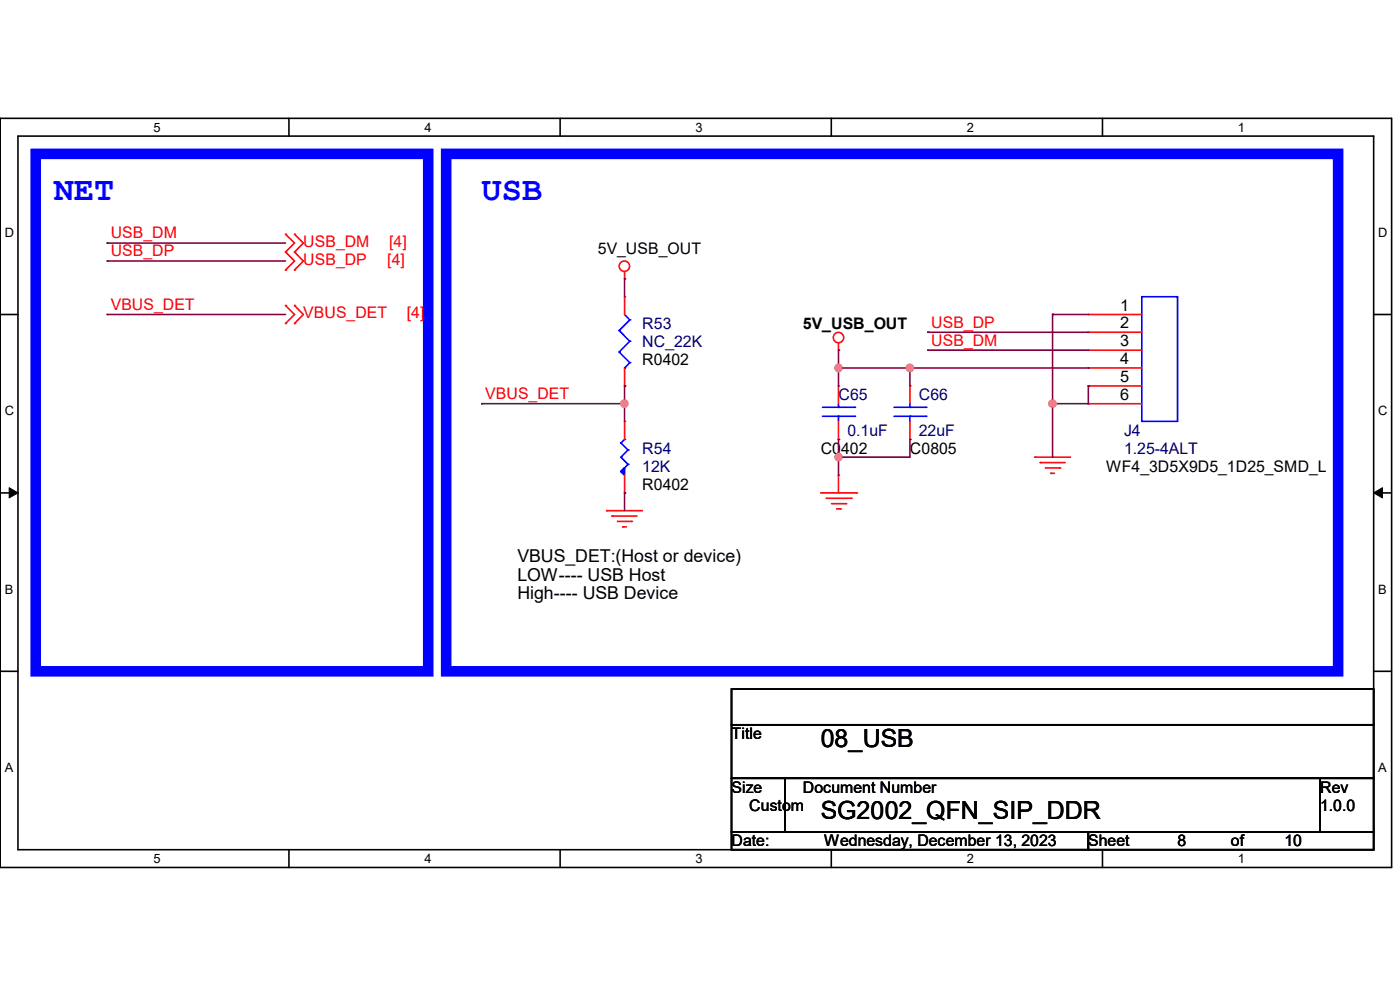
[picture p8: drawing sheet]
<svg xmlns="http://www.w3.org/2000/svg" width="297mm" height="210mm" viewBox="0 0 297 210" stroke-linecap="round" stroke-linejoin="round" font-family="sans-serif">
<path d="M0 25.1h295.2v158.9h-295.2zM3.8 28.9h287.6v151.4h-287.6z" fill="none" stroke="#000" stroke-width=".34"/>
<g fill="#fff">
<path d="M32.6 25.5h1.5v3h-1.5z"/>
<path d="M32.6 180.6h1.5v3.1h-1.5z"/>
</g>
<path d="M61.3 25.1v3.8M61.3 180.3v3.7" fill="none" stroke="#000" stroke-width=".34"/>
<g fill="#fff">
<path d="M90 25.5h1.6v3h-1.6z"/>
<path d="M90 180.6h1.6v3.1h-1.6z"/>
</g>
<path d="M118.8 25.1v3.8M118.8 180.3v3.7" fill="none" stroke="#000" stroke-width=".34"/>
<g fill="#fff">
<path d="M147.6 25.5h1.5v3h-1.5z"/>
<path d="M147.6 180.6h1.5v3.1h-1.5z"/>
</g>
<path d="M176.4 25.1v3.8M176.4 180.3v3.7" fill="none" stroke="#000" stroke-width=".34"/>
<g fill="#fff">
<path d="M205.1 25.5h1.5v3h-1.5z"/>
<path d="M205.1 180.6h1.5v3.1h-1.5z"/>
</g>
<path d="M233.9 25.1v3.8M233.9 180.3v3.7" fill="none" stroke="#000" stroke-width=".34"/>
<g fill="#fff">
<path d="M262.6 25.5h1.6v3h-1.6z"/>
<path d="M262.6 180.6h1.6v3.1h-1.6z"/>
<path d="M1 47.8h2v3h-2z"/>
<path d="M292.4 47.8h1.9v3h-1.9z"/>
<path d="M1 85.6h2v3.1h-2z"/>
<path d="M292.4 85.6h1.9v3.1h-1.9z"/>
</g>
<path d="M0 66.7h3.8M291.4 66.7h3.8" fill="none" stroke="#000" stroke-width=".34"/>
<g fill="#fff">
<path d="M1 123.5h1.8v3h-1.8z"/>
<path d="M292.4 123.5h1.8v3h-1.8z"/>
</g>
<path d="M0 104.6h3.8M291.4 104.6h3.8" fill="none" stroke="#000" stroke-width=".34"/>
<path d="M1.9 103.5l1.9 1.1-1.9 1zM291.4 104.6l1.9-1.1v2.1z" fill="#000" stroke="#000" stroke-width=".21"/>
<g fill="#fff">
<path d="M1 161.3h1.8v3.1h-1.8z"/>
<path d="M292.4 161.3h1.8v3.1h-1.8z"/>
</g>
<path d="M0 142.4h3.8M291.4 142.4h3.8" fill="none" stroke="#000" stroke-width=".34"/>
<path d="M7.6 32.6h83.2v109.8h-83.2zM94.7 32.6h189.2v109.8h-189.2z" fill="none" stroke="#00f" stroke-width="2.2"/>
<path d="M132.5 57.6v1.5" fill="none" stroke="#f00" stroke-width=".34"/>
<circle cx="132.5" cy="59.1" r=".17" fill="#f00"/>
<g fill="none" stroke="#f00" stroke-width=".34">
<path d="M128.7 108.3h7.6"/>
<circle cx="132.5" cy="56.5" r="1.1"/>
</g>
<circle cx="128.7" cy="108.3" r=".17" fill="#f00"/>
<path d="M129.8 109.5h5.3" fill="none" stroke="#f00" stroke-width=".34"/>
<circle cx="129.8" cy="109.5" r=".17" fill="#f00"/>
<path d="M131 110.6h3" fill="none" stroke="#f00" stroke-width=".34"/>
<circle cx="134" cy="110.6" r=".17" fill="#f00"/>
<path d="M132.1 111.8h.8" fill="none" stroke="#f00" stroke-width=".34"/>
<circle cx="132.1" cy="111.8" r=".17" fill="#f00"/>
<path d="M219.5 97h7.6" fill="none" stroke="#f00" stroke-width=".34"/>
<circle cx="219.5" cy="97" r=".17" fill="#f00"/>
<path d="M220.7 98.1h5.3" fill="none" stroke="#f00" stroke-width=".34"/>
<circle cx="220.7" cy="98.1" r=".17" fill="#f00"/>
<path d="M221.8 99.3h3" fill="none" stroke="#f00" stroke-width=".34"/>
<circle cx="224.8" cy="99.3" r=".17" fill="#f00"/>
<path d="M222.9 100.4h.8" fill="none" stroke="#f00" stroke-width=".34"/>
<circle cx="222.9" cy="100.4" r=".17" fill="#f00"/>
<path d="M177.9 100.8v3.8" fill="none" stroke="#f00" stroke-width=".34"/>
<circle cx="177.9" cy="100.8" r=".17" fill="#f00"/>
<path d="M174.1 104.6h7.6" fill="none" stroke="#f00" stroke-width=".34"/>
<circle cx="181.7" cy="104.6" r=".17" fill="#f00"/>
<path d="M175.3 105.7h5.3" fill="none" stroke="#f00" stroke-width=".34"/>
<circle cx="180.6" cy="105.7" r=".17" fill="#f00"/>
<path d="M176.4 106.8h3" fill="none" stroke="#f00" stroke-width=".34"/>
<circle cx="179.4" cy="106.8" r=".17" fill="#f00"/>
<path d="M177.5 107.9h.8" fill="none" stroke="#f00" stroke-width=".34"/>
<circle cx="178.3" cy="108" r=".17" fill="#f00"/>
<path d="M177.9 72.8v1.5" fill="none" stroke="#f00" stroke-width=".34"/>
<circle cx="177.9" cy="74.3" r=".17" fill="#f00"/>
<g fill="none" stroke="#f00" stroke-width=".34">
<path d="M64.3 51.6l-1.8 1.9"/>
<circle cx="177.9" cy="71.6" r="1.1"/>
</g>
<circle cx="62.5" cy="53.5" r=".17" fill="#f00"/>
<path d="M62.5 49.7l1.8 1.9" fill="none" stroke="#f00" stroke-width=".34"/>
<circle cx="62.5" cy="49.7" r=".17" fill="#f00"/>
<path d="M62.5 51.6l-1.9 1.9" fill="none" stroke="#f00" stroke-width=".34"/>
<circle cx="60.6" cy="53.5" r=".17" fill="#f00"/>
<path d="M60.6 49.7l1.9 1.9" fill="none" stroke="#f00" stroke-width=".34"/>
<circle cx="60.6" cy="49.7" r=".17" fill="#f00"/>
<path d="M64.3 55.4l-1.8 1.9" fill="none" stroke="#f00" stroke-width=".34"/>
<circle cx="62.5" cy="57.3" r=".17" fill="#f00"/>
<path d="M62.5 53.5l1.8 1.9" fill="none" stroke="#f00" stroke-width=".34"/>
<circle cx="62.5" cy="53.5" r=".17" fill="#f00"/>
<path d="M62.5 55.4l-1.9 1.9" fill="none" stroke="#f00" stroke-width=".34"/>
<circle cx="60.6" cy="57.3" r=".17" fill="#f00"/>
<path d="M60.6 53.5l1.9 1.9" fill="none" stroke="#f00" stroke-width=".34"/>
<circle cx="60.6" cy="53.5" r=".17" fill="#f00"/>
<path d="M64.3 66.7l-1.8 1.9" fill="none" stroke="#f00" stroke-width=".34"/>
<circle cx="62.5" cy="68.6" r=".17" fill="#f00"/>
<path d="M62.5 64.8l1.8 1.9" fill="none" stroke="#f00" stroke-width=".34"/>
<circle cx="62.5" cy="64.8" r=".17" fill="#f00"/>
<path d="M62.5 66.7l-1.9 1.9" fill="none" stroke="#f00" stroke-width=".34"/>
<circle cx="60.6" cy="68.6" r=".17" fill="#f00"/>
<path d="M60.6 64.8l1.9 1.9" fill="none" stroke="#f00" stroke-width=".34"/>
<circle cx="60.6" cy="64.8" r=".17" fill="#f00"/>
<path d="M155.2 146.2h136.2v7.6h-136.2zM155.2 153.8h136.2v11.3h-136.2zM155.2 165.1h11.3v11.4h-11.3zM155.2 176.5h75.7v3.8h-75.7zM166.5 165.1h113.6v11.4h-113.6zM230.9 176.5h60.5v3.8h-60.5zM280.1 165.1h11.3v11.4h-11.3z" fill="none" stroke="#000" stroke-width=".34"/>
<path d="M177.9 85.6v.8" fill="none" stroke="#00f" stroke-width=".34"/>
<circle cx="177.9" cy="86.4" r=".17" fill="#00f"/>
<path d="M174.5 88.3h6.8" fill="none" stroke="#00f" stroke-width=".34"/>
<circle cx="181.3" cy="88.3" r=".17" fill="#00f"/>
<path d="M174.5 86.4h6.8" fill="none" stroke="#00f" stroke-width=".34"/>
<circle cx="181.3" cy="86.4" r=".17" fill="#00f"/>
<path d="M177.9 88.3v1.1" fill="none" stroke="#00f" stroke-width=".34"/>
<circle cx="177.9" cy="88.3" r=".17" fill="#00f"/>
<path d="M177.9 81.9v3.7" fill="none" stroke="#f00" stroke-width=".34"/>
<circle cx="177.9" cy="81.9" r=".17" fill="#f00"/>
<path d="M177.9 89.4v3.8" fill="none" stroke="#f00" stroke-width=".34"/>
<circle cx="177.9" cy="93.2" r=".17" fill="#f00"/>
<path d="M242.2 62.9h7.6v26.5h-7.6z" fill="none" stroke="#00f" stroke-width=".34"/>
<path d="M230.9 66.7h11.3" fill="none" stroke="#f00" stroke-width=".34"/>
<circle cx="230.9" cy="66.7" r=".17" fill="#f00"/>
<path d="M230.9 70.5h11.3" fill="none" stroke="#f00" stroke-width=".34"/>
<circle cx="230.9" cy="70.5" r=".17" fill="#f00"/>
<path d="M230.9 74.3h11.3" fill="none" stroke="#f00" stroke-width=".34"/>
<circle cx="230.9" cy="74.3" r=".17" fill="#f00"/>
<path d="M230.9 78.1h11.3" fill="none" stroke="#f00" stroke-width=".34"/>
<circle cx="230.9" cy="78.1" r=".17" fill="#f00"/>
<path d="M230.9 85.6h11.3" fill="none" stroke="#f00" stroke-width=".34"/>
<circle cx="230.9" cy="85.6" r=".17" fill="#f00"/>
<path d="M230.9 81.9h11.3" fill="none" stroke="#f00" stroke-width=".34"/>
<circle cx="230.9" cy="81.9" r=".17" fill="#f00"/>
<path d="M132.5 66.7l1.1 1.2" fill="none" stroke="#00f" stroke-width=".34"/>
<circle cx="133.6" cy="67.9" r=".17" fill="#00f"/>
<path d="M133.6 67.9l-2.2 2.2" fill="none" stroke="#00f" stroke-width=".34"/>
<circle cx="131.4" cy="70.1" r=".17" fill="#00f"/>
<path d="M131.4 70.1l2.2 2.3" fill="none" stroke="#00f" stroke-width=".34"/>
<circle cx="133.6" cy="72.4" r=".17" fill="#00f"/>
<path d="M133.6 72.4l-2.2 2.3" fill="none" stroke="#00f" stroke-width=".34"/>
<circle cx="131.4" cy="74.7" r=".17" fill="#00f"/>
<path d="M131.4 74.7l2.2 2.2" fill="none" stroke="#00f" stroke-width=".34"/>
<circle cx="133.6" cy="76.9" r=".17" fill="#00f"/>
<path d="M133.6 76.9l-1.1 1.2" fill="none" stroke="#00f" stroke-width=".34"/>
<circle cx="132.5" cy="78.1" r=".17" fill="#00f"/>
<path d="M132.5 62.9v3.8" fill="none" stroke="#f00" stroke-width=".34"/>
<circle cx="132.5" cy="62.9" r=".17" fill="#f00"/>
<path d="M132.5 78.1v3.8" fill="none" stroke="#f00" stroke-width=".34"/>
<circle cx="132.5" cy="81.9" r=".17" fill="#f00"/>
<path d="M193 85.6v.8" fill="none" stroke="#00f" stroke-width=".34"/>
<circle cx="193" cy="86.4" r=".17" fill="#00f"/>
<path d="M189.7 88.3h6.7" fill="none" stroke="#00f" stroke-width=".34"/>
<circle cx="196.4" cy="88.3" r=".17" fill="#00f"/>
<path d="M189.7 86.4h6.7" fill="none" stroke="#00f" stroke-width=".34"/>
<circle cx="196.4" cy="86.4" r=".17" fill="#00f"/>
<path d="M193 88.3v1.1" fill="none" stroke="#00f" stroke-width=".34"/>
<circle cx="193" cy="88.3" r=".17" fill="#00f"/>
<path d="M193 81.9v3.7" fill="none" stroke="#f00" stroke-width=".34"/>
<circle cx="193" cy="81.9" r=".17" fill="#f00"/>
<path d="M193 89.4v3.8" fill="none" stroke="#f00" stroke-width=".34"/>
<circle cx="193" cy="93.2" r=".17" fill="#f00"/>
<path d="M131.7 100l.8 .8" fill="none" stroke="#00f" stroke-width=".34"/>
<circle cx="131.7" cy="100" r=".17" fill="#00f"/>
<path d="M133.2 98.5l-1.5 1.5" fill="none" stroke="#00f" stroke-width=".34"/>
<circle cx="133.2" cy="98.5" r=".17" fill="#00f"/>
<path d="M131.7 97l1.5 1.5" fill="none" stroke="#00f" stroke-width=".34"/>
<circle cx="131.7" cy="97" r=".17" fill="#00f"/>
<path d="M133.2 95.5l-1.5 1.5" fill="none" stroke="#00f" stroke-width=".34"/>
<circle cx="133.2" cy="95.5" r=".17" fill="#00f"/>
<path d="M131.7 94l1.5 1.5" fill="none" stroke="#00f" stroke-width=".34"/>
<circle cx="131.7" cy="94" r=".17" fill="#00f"/>
<path d="M132.5 93.2l-.8 .8" fill="none" stroke="#00f" stroke-width=".34"/>
<circle cx="132.5" cy="93.2" r=".17" fill="#00f"/>
<path d="M131.7 100l.8-.7v1.5l-.8-.8 .8-.7z" fill-rule="evenodd" fill="#00f" stroke="#00f" stroke-width=".34"/>
<path d="M132.5 100.8v3.8" fill="none" stroke="#f00" stroke-width=".34"/>
<circle cx="132.5" cy="104.6" r=".17" fill="#f00"/>
<path d="M132.5 89.4v3.8" fill="none" stroke="#f00" stroke-width=".34"/>
<circle cx="132.5" cy="89.4" r=".17" fill="#f00"/>
<path d="M22.7 55.4h37.9" fill="none" stroke="#800040" stroke-width=".34"/>
<circle cx="22.7" cy="55.4" r=".17" fill="#800040"/>
<path d="M22.7 66.7h37.9" fill="none" stroke="#800040" stroke-width=".34"/>
<circle cx="22.7" cy="66.7" r=".17" fill="#800040"/>
<path d="M22.7 51.6h37.9" fill="none" stroke="#800040" stroke-width=".34"/>
<circle cx="22.7" cy="51.6" r=".17" fill="#800040"/>
<path d="M132.5 59.1v3.8" fill="none" stroke="#800040" stroke-width=".34"/>
<circle cx="132.5" cy="59.1" r=".17" fill="#800040"/>
<path d="M132.5 81.9v3.7" fill="none" stroke="#800040" stroke-width=".34"/>
<circle cx="132.5" cy="81.9" r=".17" fill="#800040"/>
<path d="M102.2 85.6h30.3" fill="none" stroke="#800040" stroke-width=".34"/>
<circle cx="102.2" cy="85.6" r=".17" fill="#800040"/>
<path d="M132.5 85.6v3.8" fill="none" stroke="#800040" stroke-width=".34"/>
<circle cx="132.5" cy="85.6" r=".17" fill="#800040"/>
<circle cx="132.5" cy="85.6" r=".73" fill="#f0f" stroke="#f0f" stroke-width=".34"/>
<path d="M132.5 104.6v3.7" fill="none" stroke="#800040" stroke-width=".34"/>
<circle cx="132.5" cy="104.6" r=".17" fill="#800040"/>
<path d="M223.3 66.7v18.9" fill="none" stroke="#800040" stroke-width=".34"/>
<circle cx="223.3" cy="66.7" r=".17" fill="#800040"/>
<path d="M223.3 66.7h7.6" fill="none" stroke="#800040" stroke-width=".34"/>
<circle cx="223.3" cy="66.7" r=".17" fill="#800040"/>
<path d="M196.8 70.5h34.1" fill="none" stroke="#800040" stroke-width=".34"/>
<circle cx="196.8" cy="70.5" r=".17" fill="#800040"/>
<path d="M177.9 74.3v3.8" fill="none" stroke="#800040" stroke-width=".34"/>
<circle cx="177.9" cy="74.3" r=".17" fill="#800040"/>
<path d="M196.8 74.3h34.1" fill="none" stroke="#800040" stroke-width=".34"/>
<circle cx="196.8" cy="74.3" r=".17" fill="#800040"/>
<path d="M177.9 78.1v3.8" fill="none" stroke="#800040" stroke-width=".34"/>
<circle cx="177.9" cy="78.1" r=".17" fill="#800040"/>
<circle cx="177.9" cy="78" r=".73" fill="#f0f" stroke="#f0f" stroke-width=".34"/>
<path d="M177.9 78.1h15.1" fill="none" stroke="#800040" stroke-width=".34"/>
<circle cx="177.9" cy="78.1" r=".17" fill="#800040"/>
<path d="M193 78.1h37.9" fill="none" stroke="#800040" stroke-width=".34"/>
<circle cx="193" cy="78.1" r=".17" fill="#800040"/>
<circle cx="193" cy="78" r=".74" fill="#f0f" stroke="#f0f" stroke-width=".34"/>
<path d="M193 78.1v3.8" fill="none" stroke="#800040" stroke-width=".34"/>
<circle cx="193" cy="78.1" r=".17" fill="#800040"/>
<path d="M177.9 93.2v3.8" fill="none" stroke="#800040" stroke-width=".34"/>
<circle cx="177.9" cy="93.2" r=".17" fill="#800040"/>
<circle cx="177.9" cy="97" r=".73" fill="#f0f" stroke="#f0f" stroke-width=".34"/>
<path d="M193 93.2v3.8" fill="none" stroke="#800040" stroke-width=".34"/>
<circle cx="193" cy="93.2" r=".17" fill="#800040"/>
<path d="M223.3 85.6h7.6" fill="none" stroke="#800040" stroke-width=".34"/>
<circle cx="223.3" cy="85.6" r=".17" fill="#800040"/>
<circle cx="223.3" cy="85.6" r=".74" fill="#f0f" stroke="#f0f" stroke-width=".34"/>
<path d="M223.3 85.6v11.4" fill="none" stroke="#800040" stroke-width=".34"/>
<circle cx="223.3" cy="85.6" r=".17" fill="#800040"/>
<path d="M177.9 97h15.1" fill="none" stroke="#800040" stroke-width=".34"/>
<circle cx="177.9" cy="97" r=".17" fill="#800040"/>
<path d="M177.9 97v3.8" fill="none" stroke="#800040" stroke-width=".34"/>
<circle cx="177.9" cy="97" r=".17" fill="#800040"/>
<path d="M230.9 81.9v3.7" fill="none" stroke="#800040" stroke-width=".34"/>
<circle cx="230.9" cy="81.9" r=".17" fill="#800040"/>
<g fill="#f0f" stroke="#f0f" stroke-width=".34">
<circle cx="132.5" cy="85.6" r=".73"/>
<circle cx="177.9" cy="78" r=".73"/>
<circle cx="193" cy="78" r=".74"/>
<circle cx="177.9" cy="97" r=".73"/>
<circle cx="223.3" cy="85.6" r=".74"/>
</g>
<g font-size="7.2" fill="#00f">
<text x="11.4" y="42.5">NET</text>
<text x="102.2" y="42.5">USB</text>
</g>
<g font-size="5.3">
<text x="174.1" y="158.5">08_USB</text>
<text x="174.1" y="173.7">SG2002_QFN_SIP_DDR</text>
</g>
<g font-size="3.8">
<text x="109.8" y="119.3">VBUS_DET:(Host or device)</text>
<text x="109.8" y="123.2">LOW---- USB Host</text>
<text x="109.8" y="127.1">High---- USB Device</text>
</g>
<g font-size="3.4" fill="#f00">
<text x="23.5" y="50.6">USB_DM</text>
<text x="64.3" y="52.4">USB_DM</text>
<text x="82.5" y="52.4">[4]</text>
<text x="23.5" y="54.4">USB_DP</text>
<text x="64.3" y="56.1">USB_DP</text>
<text x="82.2" y="56.1">[4]</text>
<text x="23.5" y="65.7">VBUS_DET</text>
<text x="64.3" y="67.5">VBUS_DET</text>
<text x="86.3" y="67.5">[4]</text>
<text x="197.6" y="69.5">USB_DP</text>
<text x="197.6" y="73.3">USB_DM</text>
<text x="103" y="84.7">VBUS_DET</text>
</g>
<g font-size="3.4">
<text x="126.8" y="53.9">5V_USB_OUT</text>
<text x="237.7" y="65.9">1</text>
<text x="170.3" y="69.9">5V_USB_OUT</text>
<text x="237.7" y="69.7">2</text>
<text x="136.3" y="77.3">R0402</text>
<text x="237.7" y="73.5">3</text>
<text x="237.7" y="77.3">4</text>
<text x="237.7" y="81.1">5</text>
<text x="237.7" y="84.8">6</text>
<text x="174.1" y="96.3">C0402</text>
<text x="193" y="96.3">C0805</text>
<text x="234.7" y="100">WF4_3D5X9D5_1D25_SMD_L</text>
<text x="136.3" y="103.8">R0402</text>
<text x="155.2" y="156.8">Title</text>
<text x="155.2" y="168.2">Size</text>
<text x="159" y="172">Custom</text>
<text x="170.3" y="168.2">Document Number</text>
<text x="280.1" y="168.2">Rev</text>
<text x="280.1" y="172">1.0.0</text>
<text x="155.2" y="179.5">Date:</text>
<text x="174.9" y="179.5">Wednesday, December 13, 2023</text>
<text x="230.9" y="179.5">Sheet</text>
<text x="249.8" y="179.5">8</text>
<text x="261.2" y="179.5">of</text>
<text x="272.5" y="179.5">10</text>
</g>
<g font-size="3.4" fill="#000080">
<text x="136.3" y="69.8">R53</text>
<text x="136.3" y="73.5">NC_22K</text>
<text x="177.9" y="84.9">C65</text>
<text x="194.9" y="84.9">C66</text>
<text x="179.8" y="92.5">0.1uF</text>
<text x="194.9" y="92.5">22uF</text>
<text x="238.5" y="92.5">J4</text>
<text x="136.3" y="96.3">R54</text>
<text x="136.3" y="100">12K</text>
<text x="238.5" y="96.3">1.25-4ALT</text>
</g>
<g font-size="2.7">
<text x="32.6" y="27.9">5</text>
<text x="90" y="27.9">4</text>
<text x="147.6" y="27.9">3</text>
<text x="205.1" y="27.9">2</text>
<text x="262.6" y="27.9">1</text>
<text x="1" y="50.2">D</text>
<text x="292.4" y="50.2">D</text>
<text x="1" y="88.1">C</text>
<text x="292.4" y="88.1">C</text>
<text x="1" y="125.9">B</text>
<text x="292.4" y="125.9">B</text>
<text x="1" y="163.8">A</text>
<text x="292.4" y="163.8">A</text>
<text x="32.6" y="183.1">5</text>
<text x="90" y="183.1">4</text>
<text x="147.6" y="183.1">3</text>
<text x="205.1" y="183.1">2</text>
<text x="262.6" y="183.1">1</text>
</g>
</svg>
